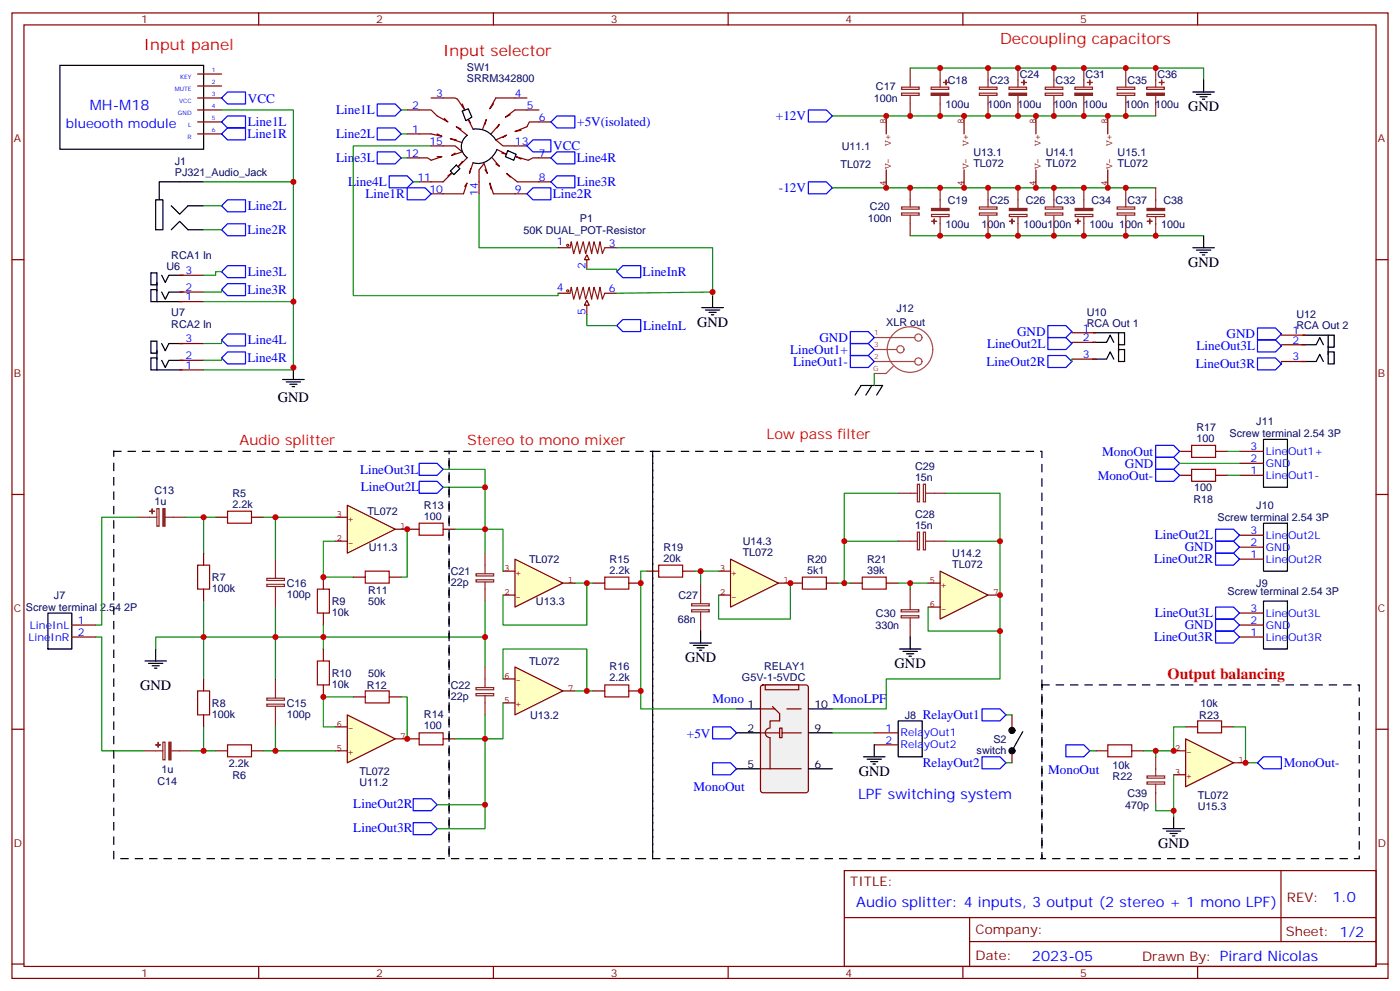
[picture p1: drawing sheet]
<svg xmlns="http://www.w3.org/2000/svg" width="412mm" height="292mm" viewBox="0 0 412 292" stroke-linecap="round" stroke-linejoin="round" font-family="sans-serif">
<g fill="none" stroke="#870000" stroke-width=".35">
<path d="M3.5 3.8h405.4v284.3h-405.4zM7.1 7.3h398.2v277.3h-398.2zM76.2 3.8v3.5M145.3 3.8v3.5M214.5 3.8v3.5M283.6 3.8v3.5M352.8 3.8v3.5M58.2 35.9h7.1M58.2 32.4h7.1M58.2 28.9h7.1M58.2 39.4h7.1M58.2 21.8h7.1"/>
<path d="M58.2 25.3h7.1M119.9 32.4h7.1l1.8 1.7 3.1 1.8-1-1M119.9 39.4h7.1l3.2 .7-1.4-.7M127 28.9h7.1l.7 .3 2.1 3.2-.7-1.8M135.8 38l-1.4-.7 3.2 2.5M138.6 36.3l-.7-1.1 1.4 2.8M142.9 36.6l.3-1.4-1 2.8M146.4 37.7l.7-1.1-2.5 2.8M155.2 28.9h-9.2l-1.7 3.1 1-1.4M158.7 32.4h-7l-2.8 2.1 1.4-.7M162.3 35.9h-6.4l-.7 1.4-3.5 1.4 1.8-.3M127 43h7.1l2.1 1.7-3.2 1.1 1.1-.7"/>
<path d="M128.8 46.1h1.4l-3.2 1.1-1.1-.7h-6M131.9 51.8l1.1-.7-2.5 2.5h-7M134.4 41.2l-1.8-.3 3.2 1M136.9 55l.7-1.1-1.1 3.2h-9.5M137.6 46.5l-2.5 2.5 1.1-1.4M139.3 47.9l-1 3.2 .3-1.4M142.5 48.3l-1.4 1.7v7.1M142.5 47.9l1.1 3.2-.7-1.1M144.6 55.7l-.3-1.8 1 3.2h9.9M145 46.5l2.1 2.5-1.1-.7M146.4 44l2.8 1.4-1.4-.3M148.2 40.5l1-.7-3.2 1.4 2.2 1.8h7"/>
<path d="M150.3 52.1l-1.1-1 3.2 2.5h9.9M162.3 46.5h-5.3l-1.4 .7-3.6-1.1 1.5 .7M3.5 76.5h3.6M164.4 73h3.5M172.9 75.1l.7 1.4h-1.4zM172.9 76.5v2.8M178.2 73h3.5M405.3 76.5h3.6M52.9 88.8h7.1M52.9 86h7.1M52.9 81.1h7.1M164.4 86.4h3.5"/>
<path d="M172.9 88.5l.7 1.4h-1.4zM172.9 89.9v2.8M178.2 86.4h3.5M52.9 108.9h7.1M52.9 106.1h7.1M52.9 101.2h7.1M3.5 145.6h3.6M63.5 152.3h3.5M74.1 152.3h3.5M405.3 145.6h3.6M21.2 184.1h7M21.2 187.6h7"/>
<path d="M3.5 214.8h3.6M405.3 214.8h3.6M63.5 221.1h3.5M74.1 221.1h3.5M248.7 256.4h156.6v28.2h-156.6zM377.3 256.4v20.9M248.7 270.2h156.5M285.6 277.3h119.6M285.6 270.2v14.2M3.5 283.9h3.6M76.2 284.6v3.5M145.3 284.6v3.5"/>
<path d="M214.5 284.6v3.5M283.6 284.6v3.5M352.8 284.6v3.5M405.3 283.9h3.6"/>
</g>
<g fill="none" stroke="#000" stroke-width=".35">
<path d="M17.6 19.3h42.4v24.6h-42.4zM136.2 32.7l1.7-.7 1.1 2.5-1.8 1.1zM137.6 39.8a4 4 0 0 0 0 6.7M139.3 38a6.7 6.7 0 0 1 6.7 3.2M45.9 58.8h2.1v8.9h-2.1zM60 53.6h-13.1v5.2M134.4 48.6l1.1 1.1-1.8 1.7-1.1-1zM146.4 44a6 6 0 0 1-7.1 3.9M149.6 44.4l2.4 1-.7 1.8-2.4-1.1zM50.4 67.7l2.5-2.5 2.5 2.5h4.6M50.4 60.6l2.5 2.5 2.5-2.5h4.6M44.4 80.4h1.8v3.5h-1.8z"/>
<path d="M44.4 85.3h1.8v3.5h-1.8zM46.2 83.2v2.5M46.2 88.8h7.4M47.6 81.1l1.1 2.1 1-2.1h4.3M47.6 86l1.1 2.1 1-2.1h4.3M206.7 90.6h6.4M207.8 91.3h4.2M208.8 92h2.2M209.5 92.7h.8M209.9 87.1v3.5M44.4 100.5h1.8v3.5h-1.8zM44.4 105.4h1.8v3.5h-1.8z"/>
<path d="M46.2 103.3v2.5M46.2 108.9h7.4M47.6 101.2l1.1 2.1 1-2.1h4.3M47.6 106.1l1.1 2.1 1-2.1h4.3M83.3 111.8h6.3M84.3 112.5h4.2M85.4 113.2h2.1M86.1 113.9h.7M86.4 108.2v3.6M14.1 180.6h7.1v10.5h-7.1z"/>
</g>
<g fill="none" stroke="#00f" stroke-width=".35">
<path d="M65.3 28.9l1.7-1.8h5.3v3.5h-5.3zM65.3 35.9l1.7-1.8h5.3v3.6h-5.3zM65.3 39.4l1.7-1.7h5.3v3.5h-5.3zM111.1 37.7h5.3l1.8 1.7-1.8 1.8h-5.3zM111.1 30.6h5.3l1.8 1.8-1.8 1.7h-5.3zM162.3 35.9l1.7-1.8h5.3v3.6h-5.3zM111.1 44.7h5.3l1.8 1.8-1.8 1.8h-5.3zM114.7 51.8h5.2l1.8 1.8-1.8 1.7h-5.2zM119.9 55.3h5.3l1.8 1.8-1.8 1.7h-5.3zM155.2 57.1l1.8-1.8h5.3v3.5h-5.3zM155.2 43l1.8-1.8h5.3v3.5h-5.3zM162.3 53.6l1.7-1.8h5.3v3.5h-5.3z"/>
<path d="M162.3 46.5l1.7-1.8h5.3v3.6h-5.3zM65.3 60.6l1.7-1.8h5.3v3.6h-5.3zM65.3 67.7l1.7-1.8h5.3v3.5h-5.3zM65.3 80l1.7-1.8h5.3v3.6h-5.3zM65.3 85.3l1.7-1.8h5.3v3.6h-5.3zM181.7 80l1.7-1.8h5.3v3.6h-5.3zM181.7 95.9l1.7-1.8h5.3v3.5h-5.3zM65.3 100.1l1.7-1.7h5.3v3.5h-5.3zM65.3 105.4l1.7-1.8h5.3v3.6h-5.3z"/>
</g>
<g fill="none" stroke="#008700" stroke-width=".35">
<path d="M65.3 32.4h21.1v76.5h-26.4M118.2 32.4h1.7M118.2 39.4h1.7M60 53.6h26.4M118.2 46.5h1.7M121.7 53.6h1.8M127 43h-22.9v44.1h60.3v-.7M141.1 57.1v15.9h23.3M60 60.6h5.3M60 67.7h5.3M172.9 79.3h8.8v.7M181.7 73h28.2v14.1"/>
<path d="M60 88.8h26.4M65.3 80h-1.8v1.1h-3.5M65.3 85.3v.7h-5.3M172.9 92.7v3.2h8.8M209.9 86l-28.2 .4M65.3 100.1v1.1h-5.3M65.3 105.4v.7h-5.3"/>
</g>
<g fill="none" stroke="#930" stroke-width=".35">
<path d="M167.9 73l.4-1.8 .7 3.5 1-3.5 .7 3.5 1.1-3.5 .7 3.5 1.1-3.5 .7 3.5 .7-3.5 1 3.5 .7-3.5 .7 3.5 .8-1.7M167.9 86.4l.4-1.8 .7 3.5 1-3.5 .7 3.5 1.1-3.5 .7 3.5 1.1-3.5 .7 3.5 .7-3.5 1 3.5 .7-3.5 .7 3.5 .8-1.7"/>
<circle cx="167.2" cy="72.2" r=".31"/>
<circle cx="167.2" cy="85.7" r=".31"/>
</g>
<path d="M40.6 152.3h5.6M46.2 149.8h.6v5.2h-.6zM48.7 152.3h6M48 218.6h.6v5.2h-.6zM42.3 221.1h5.7M50.4 221.1h6" fill="none" stroke="#8c2424" stroke-width=".35"/>
<g fill="#8c2424" stroke="#8c2424" stroke-width=".35">
<path d="M48 149.8h.6v5.2h-.6z"/>
<path d="M44.8 149.9v1.4z"/>
<path d="M44.1 150.6h1.4z"/>
<path d="M49.7 218.6h.7v5.2h-.7z"/>
<path d="M46.6 218.7v1.4z"/>
<path d="M45.9 219.4h1.4z"/>
</g>
<path d="M67 150.6h7.1v3.5h-7.1zM67 219.4h7.1v3.5h-7.1z" fill="none" stroke="#a10000" stroke-width=".35"/>
<path d="M261.1 34.1v5.3M261.1 50v5.3" fill="none" stroke="#850000" stroke-width=".35"/>
<path d="M102.3 210.5l14.1 7.1-14.1 7z" fill="#ffffc2" stroke="#850000" stroke-width=".35"/>
<path d="M98.8 214.1h3.5M116.4 217.6h3.5M98.8 221.1h3.5" fill="none" stroke="#850000" stroke-width=".35"/>
<path d="M102.3 148.8l14.1 7.1-14.1 7z" fill="#ffffc2" stroke="#850000" stroke-width=".35"/>
<path d="M284 34.1v5.3M284 50v5.3M98.8 159.4h3.5M98.8 152.3h3.5M116.4 155.9h3.5" fill="none" stroke="#850000" stroke-width=".35"/>
<path d="M123.5 154.1h7v3.5h-7zM58.2 166.4h3.5v7.1h-3.5zM93.5 173.5h3.5v7.1h-3.5zM107.6 168.2h7.1v3.5h-7.1zM93.5 194.7h3.5v7h-3.5zM58.2 203.5h3.5v7h-3.5zM107.6 203.5h7.1v3.5h-7.1zM123.5 215.8h7v3.6h-7z" fill="none" stroke="#a10000" stroke-width=".35"/>
<g fill="none" stroke="#870000" stroke-width=".35">
<path d="M315.7 98h7.1M377.5 98.7h7M315.7 100.8h7.1M315.7 105.8h7.1M377.5 101.5h7M377.5 106.5h7M365.1 140h7.1M365.1 136.5h7.1M365.1 132.9h7.1M119.9 155.9h3.6M130.5 155.9h3.6M365.1 157.6h7.1"/>
<path d="M60 162.9v3.5M60 173.5v3.5M95.2 170v3.5M104.1 170h3.5M114.7 170h3.5M365.1 164.7h7.1M365.1 161.1h7.1M60 200v3.5M95.2 180.6v3.5M95.2 191.1v3.6M365.1 187.6h7.1M365.1 184.1h7.1"/>
<path d="M365.1 180.6h7.1M60 210.5v3.6M95.2 201.7v3.5M104.1 205.2h3.5M114.7 205.2h3.5M119.9 217.6h3.6M130.5 217.6h3.6M257.5 215.8h7.1M257.5 219.4h7.1"/>
</g>
<g fill="none" stroke="#8c2424" stroke-width=".35">
<path d="M265.6 27.4h5.2v.7h-5.2zM265.6 25.7h5.2v.6h-5.2zM268.1 20v5.7M268.1 28.2v5.9M274.3 25.7h5.2v.6h-5.2zM276.9 20v5.7M276.9 28.2v5.9M268.1 55.3v5.7M276.9 55.3v6M265.6 62.7h5.2v.7h-5.2zM265.6 61h5.2v.6h-5.2zM268.1 63.4v6"/>
<path d="M274.4 63.1h5.2v.7h-5.2zM276.9 63.8v5.6M78.6 172.1h5.2v.6h-5.2zM78.6 170.3h5.2v.7h-5.2zM81.1 164.7v5.6M81.1 172.8v6M81.1 200v5.6M78.6 207.4h5.2v.6h-5.2zM78.6 205.6h5.2v.6h-5.2zM81.1 208.1v6"/>
</g>
<g fill="none" stroke="#008700" stroke-width=".35">
<path d="M245.2 34.1h95.2M268.1 20h86.4v3.6M245.2 55.3h95.2M268.1 69.4h86.4M257.5 110v3.5M315.7 105.8v.7M377.5 106.5v.7M40.6 152.3h-10.6v31.8h-1.8M54.7 152.3h8.8M60 152.3v10.6M77.6 152.3h21.2M81.1 152.3v12.4"/>
<path d="M98.8 159.4h-3.6v10.6h8.9M119.9 155.9v14.1h-1.7M60 177v23M81.1 178.8v21.2M28.2 187.6h1.8v33.5h12.3M95.2 187.6h-49.3v3.5M95.2 184.1v7M60 214.1v7M81.1 214.1v7M104.1 205.2h-8.9v8.9h3.6M118.2 205.2h1.7v12.4M56.4 221.1h7.1"/>
<path d="M77.6 221.1h21.2"/>
</g>
<g fill="none" stroke="#000" stroke-width=".35">
<path d="M351.4 27.1h6.3M352.4 27.8h4.3M353.5 28.5h2.1M354.2 29.2h.7M354.5 23.6v3.5M351.4 73h6.3M352.4 73.7h4.3M353.5 74.4h2.1M354.2 75.1h.7M354.5 69.4v3.6M322.1 98h7.4M329.5 98h1.8v3.5h-1.8z"/>
<path d="M383.8 98.7h7.4M391.2 98.7h1.8v3.5h-1.8zM251.9 116.3l1.7-2.8h6.4l-1.8 2.8M256.8 113.5l-1.7 2.8M321.7 105.8h4.3l1-2.2 1.1 2.2M321.7 100.8h4.3l1-2.1 1.1 2.1M329.5 102.9h1.8v3.6h-1.8zM329.5 101.2v2.4M383.5 106.5h4.2l1.1-2.1 1 2.1M383.5 101.5h4.2l1.1-2.1 1 2.1M391.2 103.6h1.8v3.6h-1.8zM391.2 101.9v2.5"/>
<path d="M372.2 129.4h7v14.1h-7zM372.2 154.1h7v14.1h-7zM372.2 177h7v14.1h-7zM42.7 194.7h6.3M43.7 195.4h4.3M44.8 196.1h2.1M45.5 196.8h.7M45.9 191.1v3.6M264.6 212.3h7v10.6h-7z"/>
</g>
<g fill="none" stroke="#00f" stroke-width=".35">
<path d="M238.1 32.4h5.3l1.8 1.7-1.8 1.8h-5.3zM238.1 53.6h5.3l1.8 1.7-1.8 1.8h-5.3zM250.5 97.6h5.3l1.7 1.8-1.7 1.8h-5.3zM308.7 95.9h5.3l1.7 1.7-1.7 1.8h-5.3zM308.7 99.4h5.3l1.7 1.8-1.7 1.7h-5.3zM370.4 96.6h5.3l1.8 1.8-1.8 1.7h-5.3zM250.5 101.2h5.3l1.7 1.7-1.7 1.8h-5.3zM250.5 104.7h5.3l1.7 1.8-1.7 1.7h-5.3zM308.7 104.7h5.3l1.7 1.8-1.7 1.7h-5.3zM370.4 105.4h5.3l1.8 1.8-1.8 1.7h-5.3zM370.4 100.1h5.3l1.8 1.8-1.8 1.7h-5.3zM123.5 136.5h5.3l1.7 1.7-1.7 1.8h-5.3z"/>
<path d="M123.5 141.7h5.3l1.7 1.8-1.7 1.8h-5.3zM358.1 155.9h5.3l1.7 1.7-1.7 1.8h-5.3zM358.1 159.4h5.3l1.7 1.7-1.7 1.8h-5.3zM358.1 162.9h5.3l1.7 1.8-1.7 1.7h-5.3zM358.1 178.8h5.3l1.7 1.8-1.7 1.7h-5.3zM358.1 185.8h5.3l1.7 1.8-1.7 1.8h-5.3zM358.1 182.3h5.3l1.7 1.8-1.7 1.7h-5.3zM121.7 235.2h5.3l1.8 1.8-1.8 1.8h-5.3zM121.7 242.3h5.3l1.8 1.8-1.8 1.7h-5.3z"/>
</g>
<g fill="#8c2424" stroke="#8c2424" stroke-width=".35">
<path d="M274.3 27.4h5.2v.7h-5.2z"/>
<path d="M278 24.3h1.4z"/>
<path d="M278.7 23.6v1.4z"/>
<path d="M274.4 61.4h5.2v.6h-5.2z"/>
<path d="M274.5 65.2h1.4z"/>
<path d="M275.2 64.5v1.4z"/>
</g>
<g fill="none" stroke="#a64a4a" stroke-width=".35">
<path d="M257.5 99.4h12M257.5 106.5h12M257.5 102.9h6.7M263.1 107.9l-2.1 2.1h-3.5"/>
<circle cx="270.5" cy="99.4" r="1.06"/>
<circle cx="265.2" cy="102.9" r="1.06"/>
<circle cx="268.1" cy="102.9" r="6.7"/>
<circle cx="270.5" cy="106.5" r="1.06"/>
</g>
<path d="M151.7 196.4l14.1 7.1-14.1 7z" fill="#ffffc2" stroke="#850000" stroke-width=".35"/>
<path d="M148.2 200h3.5M148.2 207h3.5M165.8 203.5h3.5" fill="none" stroke="#850000" stroke-width=".35"/>
<path d="M151.7 164.7l14.1 7-14.1 7.1z" fill="#ffffc2" stroke="#850000" stroke-width=".35"/>
<path d="M148.2 175.3h3.5M148.2 168.2h3.5M165.8 171.7h3.5" fill="none" stroke="#850000" stroke-width=".35"/>
<path d="M178.2 170h7v3.5h-7zM178.2 201.7h7v3.5h-7z" fill="none" stroke="#a10000" stroke-width=".35"/>
<path d="M174.6 171.7h3.6M185.2 171.7h3.5M174.6 203.5h3.6M185.2 203.5h3.5" fill="none" stroke="#870000" stroke-width=".35"/>
<path d="M130.5 138.2h12.4v24.7M130.5 143.5h12.4M134.1 155.9h14.1v12.3M142.9 177v10.6M169.3 171.7h5.3M172.9 171.7v12.4h-24.7v-8.8M95.2 187.6h47.7v8.8M148.2 200v-8.9h24.7v12.4M142.9 210.5v7.1M148.2 207v10.6h-14.1M169.3 203.5h5.3" fill="none" stroke="#008700" stroke-width=".35"/>
<g fill="none" stroke="#8c2424" stroke-width=".35">
<path d="M288.5 27.4h5.2v.7h-5.2zM288.5 25.7h5.2v.6h-5.2zM291 20v5.7M291 28.2v5.9M297.2 25.7h5.2v.6h-5.2zM299.9 20v5.7M299.9 28.2v5.9M291 55.3v5.7M299.9 55.3v6M288.5 62.7h5.2v.7h-5.2zM288.5 61h5.2v.6h-5.2zM291 63.4v6"/>
<path d="M297.3 63.1h5.2v.7h-5.2zM299.9 63.8v5.6M140.2 169h5.2v.6h-5.2zM140.2 170.7h5.2v.7h-5.2zM142.9 162.9v6M142.9 171.4v5.6M142.9 196.4v6M140.2 202.5h5.2v.6h-5.2zM140.2 204.3h5.2v.6h-5.2zM142.9 204.9v5.6"/>
</g>
<g fill="#8c2424" stroke="#8c2424" stroke-width=".35">
<path d="M297.2 27.4h5.2v.7h-5.2z"/>
<path d="M300.9 24.3h1.4z"/>
<path d="M301.6 23.6v1.4z"/>
<path d="M297.3 61.4h5.2v.6h-5.2z"/>
<path d="M297.4 65.2h1.4z"/>
<path d="M298.1 64.5v1.4z"/>
</g>
<path d="M224.2 201.9l.5-.2h12.7l.7 .4v30.7l-.4 .6-13 .1-.6-.5-.1-30.6z" fill="#f0f0f0" stroke="#870000" stroke-width=".35"/>
<path d="M217 208.8h7M217 215.8h7M238.1 208.8h7.1M238.1 215.8h7.1M217 226.4h7M238.1 226.4h7.1" fill="none" stroke="#000" stroke-width=".35"/>
<path d="M225.4 201.7h9.9v1.4h-9.9z" fill="#f0f0f0" stroke="#870000" stroke-width=".35"/>
<g fill="none" stroke="#870000" stroke-width=".35">
<path d="M347.5 132.9h3.5M347.5 140h3.5M358.1 132.9h3.5M358.1 140h3.5M190.5 168.2h3.5M201.1 168.2h3.5M224 215.8h5.7v-1.4h.7v1.4M224 208.8h4.2M226.7 214.4a1.41 1.41 0 0 0-1.3 1.5 1.41 1.41 0 0 0 1.4 1.3v9.2M227.5 208.1l2.2 2.1v2.1h-2.9v2.1M229.7 215.8v1.4h.7v-1.4h5.6M231.8 208.8h4.2"/>
<path d="M298.1 210.5v4.3M224 226.4h12M298.1 221.1v3.5"/>
</g>
<g fill="none" stroke="#000" stroke-width=".35">
<path d="M257.5 219.4v3.5M298.1 214.4v1.4l.3-.3v-1.1l.4 .4v.7l-1.1 .3v-1.4l-.3 .4 .3 .7M301.3 215.5l-3.2 5.6 .3-.3v.3l-1 .4 1 .3v-.3l-1-.4 .3-.3 1.1 .7v-.7l-1.1-.4M254.4 222.9h6.3M255.4 223.6h4.2M256.5 224.3h2.1M257.2 225h.7"/>
<circle cx="298.1" cy="215.1" r=".88"/>
<circle cx="298.1" cy="221.1" r=".88"/>
</g>
<path d="M340.4 131.2h5.3l1.8 1.7-1.8 1.8h-5.3zM209.9 214.1h5.3l1.8 1.7-1.8 1.8h-5.3zM289.3 208.8h5.3l1.7 1.7-1.7 1.8h-5.3zM209.9 224.6h5.3l1.8 1.8-1.8 1.8h-5.3zM289.3 222.9h5.3l1.7 1.7-1.7 1.8h-5.3z" fill="none" stroke="#00f" stroke-width=".35"/>
<path d="M361.6 140h3.5M361.6 132.9h3.5M245.2 215.8h12.3M296.3 210.5h1.8M296.3 224.6h1.8" fill="none" stroke="#008700" stroke-width=".35"/>
<path d="M351 131.2h7.1v3.5h-7.1zM351 138.2h7.1v3.5h-7.1zM194 166.4h7.1v3.6h-7.1z" fill="none" stroke="#a10000" stroke-width=".35"/>
<path d="M305.2 34.1v5.3M305.2 50v5.3" fill="none" stroke="#850000" stroke-width=".35"/>
<path d="M276.9 168.2l14.1 7.1-14.1 7z" fill="#ffffc2" stroke="#850000" stroke-width=".35"/>
<path d="M273.4 171.7h3.5M273.4 178.8h3.5M291 175.3h3.6" fill="none" stroke="#850000" stroke-width=".35"/>
<path d="M215.2 164.7l14.1 7-14.1 7.1z" fill="#ffffc2" stroke="#850000" stroke-width=".35"/>
<path d="M326.3 34.1v5.3M326.3 50v5.3M211.7 175.3h3.5M211.7 168.2h3.5M229.3 171.7h3.5" fill="none" stroke="#850000" stroke-width=".35"/>
<path d="M264.6 159.4h-15.9v12.3M264.6 145.3h-15.9v14.1M278.7 159.4h15.9v26.4h-21.2v-7M278.7 145.3h15.9v14.1M204.6 168.2h7.1M206.4 168.2v3.5M232.8 171.7v10.6h-21.1v-7M246.9 171.7h3.6M264.6 171.7h8.8M268.1 171.7v1.8M142.9 217.6v19.4h-14.1M142.9 237v7.1h-14.1" fill="none" stroke="#008700" stroke-width=".35"/>
<g fill="none" stroke="#8c2424" stroke-width=".35">
<path d="M264.6 159.4h5.6M264.6 145.3h5.6M270.2 156.7h.7v5.2h-.7zM270.2 142.6h.7v5.2h-.7zM272 156.7h.6v5.2h-.6zM272 142.6h.6v5.2h-.6zM272.7 159.4h6M272.7 145.3h6M203.7 177.8h5.2v.6h-5.2zM203.7 179.6h5.2v.6h-5.2zM206.4 171.7v6M265.5 179.6h5.2v.6h-5.2z"/>
<path d="M268.1 173.5v6M206.4 180.2v5.6M265.5 181.3h5.2v.7h-5.2zM268.1 182v5.6"/>
</g>
<path d="M203.2 189.4h6.3M204.3 190.1h4.2M205.3 190.8h2.1M206 191.5h.7M206.4 185.8v3.6M264.9 191.1h6.4M266 191.8h4.2M267.1 192.5h2.1M267.8 193.3h.7M268.1 187.6v3.5" fill="none" stroke="#000" stroke-width=".35"/>
<path d="M236.4 170h7v3.5h-7zM254 170h7.1v3.5h-7.1z" fill="none" stroke="#a10000" stroke-width=".35"/>
<path d="M232.8 171.7h3.6M243.4 171.7h3.5M250.5 171.7h3.5M261.1 171.7h3.5" fill="none" stroke="#870000" stroke-width=".35"/>
<path d="M33.5 132.9h98.8v120h-98.8zM132.3 132.9h60v120h-60zM192.3 132.9h114.6v120h-114.6z" fill="none" stroke="#000" stroke-width=".35" stroke-dasharray="2.1 2.1"/>
<path d="M349.2 217.6l14.2 7-14.2 7.1z" fill="#ffffc2" stroke="#850000" stroke-width=".35"/>
<path d="M345.7 221.1h3.5M345.7 228.2h3.5M363.4 224.6h3.5" fill="none" stroke="#850000" stroke-width=".35"/>
<g fill="none" stroke="#8c2424" stroke-width=".35">
<path d="M307.9 27.4h5.2v.7h-5.2zM307.9 25.7h5.2v.6h-5.2zM310.4 20v5.7M310.4 28.2v5.9M316.6 25.7h5.2v.6h-5.2zM319.3 20v5.7M319.3 28.2v5.9M329.1 27.4h5.2v.7h-5.2zM329.1 25.7h5.2v.6h-5.2zM331.6 20v5.7M331.6 28.2v5.9M337.8 25.7h5.2v.6h-5.2z"/>
<path d="M340.4 20v5.7M340.4 28.2v5.9M310.4 55.3v5.7M319.3 55.3v6M331.6 55.3v5.7M340.4 55.3v6M307.9 62.7h5.2v.7h-5.2zM307.9 61h5.2v.6h-5.2zM310.4 63.4v6M316.7 63.1h5.2v.7h-5.2zM319.3 63.8v5.6M329.1 62.7h5.2v.7h-5.2z"/>
<path d="M329.1 61h5.2v.6h-5.2zM331.6 63.4v6M337.9 63.1h5.2v.7h-5.2zM340.4 63.8v5.6M337.9 230.3h5.2v.6h-5.2zM337.9 228.5h5.2v.7h-5.2zM340.4 222.9v5.6M340.4 231v6"/>
</g>
<g fill="#8c2424" stroke="#8c2424" stroke-width=".35">
<path d="M316.6 27.4h5.2v.7h-5.2z"/>
<path d="M320.3 24.3h1.4z"/>
<path d="M321 23.6v1.4z"/>
<path d="M316.7 61.4h5.2v.6h-5.2z"/>
<path d="M316.8 65.2h1.4z"/>
<path d="M317.5 64.5v1.4z"/>
<path d="M337.8 27.4h5.2v.7h-5.2z"/>
<path d="M341.5 24.3h1.4z"/>
<path d="M342.2 23.6v1.4z"/>
<path d="M337.9 61.4h5.2v.6h-5.2z"/>
<path d="M338 65.2h1.4z"/>
<path d="M338.7 64.5v1.4z"/>
</g>
<path d="M347.5 136.5h17.6M190.5 168.2h-1.8v40.6h28.3M294.6 185.8v14.2h-33.5v8.8h-15.9M349.2 214.1h-3.5v7h-8.8M363.4 214.1h3.5v10.5h3.5M321 221.1h1.8M340.4 237v1.8h5.3M340.4 221.1v1.8M345.7 228.2v12.3" fill="none" stroke="#008700" stroke-width=".35"/>
<path d="M340.4 138.2h5.3l1.8 1.8-1.8 1.7h-5.3zM340.4 134.7h5.3l1.8 1.8-1.8 1.7h-5.3zM314 219.4h5.3l1.7 1.7-1.7 1.8h-5.3zM370.4 224.6l1.8-1.7h5.3v3.5h-5.3z" fill="none" stroke="#00f" stroke-width=".35"/>
<path d="M326.3 219.4h7.1v3.5h-7.1zM352.8 212.3h7v3.5h-7z" fill="none" stroke="#a10000" stroke-width=".35"/>
<path d="M349.2 214.1h3.6M359.8 214.1h3.6M322.8 221.1h3.5M333.4 221.1h3.5" fill="none" stroke="#870000" stroke-width=".35"/>
<path d="M342.5 244.1h6.4M343.6 244.8h4.2M344.7 245.5h2.1M345.4 246.2h.7M345.7 240.5v3.6" fill="none" stroke="#000" stroke-width=".35"/>
<path d="M306.9 201.7h93.5v51.2h-93.5z" fill="none" stroke="#000" stroke-width=".35" stroke-dasharray="2.1 2.1"/>
<g fill="#c00">
<circle cx="86.4" cy="53.6" r=".88"/>
<circle cx="81.1" cy="221.1" r=".88"/>
<circle cx="60" cy="221.1" r=".88"/>
<circle cx="95.3" cy="205.2" r=".88"/>
<circle cx="95.3" cy="170" r=".88"/>
<circle cx="60" cy="187.6" r=".88"/>
<circle cx="81.1" cy="187.6" r=".88"/>
<circle cx="95.3" cy="187.6" r=".88"/>
<circle cx="60" cy="152.3" r=".88"/>
<circle cx="81.1" cy="152.3" r=".88"/>
<circle cx="261.1" cy="34.1" r=".88"/>
<circle cx="261.1" cy="55.3" r=".88"/>
<circle cx="119.9" cy="155.9" r=".88"/>
<circle cx="119.9" cy="217.6" r=".88"/>
<circle cx="142.9" cy="155.9" r=".88"/>
<circle cx="142.9" cy="143.5" r=".88"/>
<circle cx="172.9" cy="203.5" r=".88"/>
<circle cx="268.1" cy="34.1" r=".88"/>
<circle cx="276.9" cy="20" r=".88"/>
<circle cx="268.1" cy="55.3" r=".88"/>
<circle cx="276.9" cy="69.4" r=".88"/>
<circle cx="276.9" cy="34.1" r=".88"/>
<circle cx="276.9" cy="55.3" r=".88"/>
<circle cx="299.9" cy="20" r=".88"/>
<circle cx="291" cy="20" r=".88"/>
<circle cx="284" cy="34.1" r=".88"/>
<circle cx="291" cy="34.1" r=".88"/>
<circle cx="291" cy="69.4" r=".88"/>
<circle cx="299.9" cy="69.4" r=".88"/>
<circle cx="284" cy="55.3" r=".88"/>
<circle cx="291" cy="55.3" r=".88"/>
<circle cx="142.9" cy="217.6" r=".88"/>
<circle cx="172.9" cy="171.7" r=".88"/>
<circle cx="86.4" cy="88.8" r=".88"/>
<circle cx="86.4" cy="108.2" r=".88"/>
<circle cx="209.9" cy="86" r=".88"/>
<circle cx="206.4" cy="168.2" r=".88"/>
<circle cx="294.6" cy="159.4" r=".88"/>
<circle cx="294.6" cy="175.3" r=".88"/>
<circle cx="142.9" cy="187.6" r=".88"/>
<circle cx="232.8" cy="171.7" r=".88"/>
<circle cx="268.1" cy="171.7" r=".88"/>
<circle cx="142.9" cy="237" r=".88"/>
<circle cx="319.3" cy="20" r=".88"/>
<circle cx="310.4" cy="20" r=".88"/>
<circle cx="310.4" cy="69.4" r=".88"/>
<circle cx="319.3" cy="69.4" r=".88"/>
<circle cx="331.6" cy="20" r=".88"/>
<circle cx="340.4" cy="20" r=".88"/>
<circle cx="331.6" cy="69.4" r=".88"/>
<circle cx="340.4" cy="69.4" r=".88"/>
<circle cx="299.9" cy="34.1" r=".88"/>
<circle cx="305.2" cy="34.1" r=".88"/>
<circle cx="326.3" cy="34.1" r=".88"/>
<circle cx="319.3" cy="34.1" r=".88"/>
<circle cx="310.4" cy="34.1" r=".88"/>
<circle cx="331.6" cy="34.1" r=".88"/>
<circle cx="299.9" cy="55.3" r=".88"/>
<circle cx="305.2" cy="55.3" r=".88"/>
<circle cx="326.3" cy="55.3" r=".88"/>
<circle cx="310.4" cy="55.3" r=".88"/>
<circle cx="319.3" cy="55.3" r=".88"/>
<circle cx="331.6" cy="55.3" r=".88"/>
<circle cx="248.7" cy="171.7" r=".88"/>
<circle cx="248.7" cy="159.4" r=".88"/>
<circle cx="188.7" cy="171.7" r=".88"/>
<circle cx="188.7" cy="203.5" r=".88"/>
<circle cx="294.6" cy="185.8" r=".88"/>
<circle cx="345.7" cy="221.1" r=".88"/>
<circle cx="340.4" cy="221.1" r=".88"/>
<circle cx="345.7" cy="238.8" r=".88"/>
<circle cx="366.9" cy="224.6" r=".88"/>
</g>
<g font-size="4.6" fill="#f00">
<text x="42.3" y="14.7">Input panel</text>
<text x="130.5" y="16.5">Input selector</text>
<text x="294.6" y="13">Decoupling capacitors</text>
<text x="344" y="200">Output balancing</text>
</g>
<g font-size="4.2" fill="#00f">
<text x="26.5" y="32.4">MH-M18</text>
<text x="252.7" y="235.2">LPF switching system</text>
<text x="252.2" y="267">Audio splitter: 4 inputs, 3 output (2 stereo + 1 mono LPF)</text>
<text x="392.5" y="265.7">1.0</text>
<text x="304" y="283">2023-05</text>
</g>
<g font-size="4.2">
<text x="350" y="32.7">GND</text>
<text x="350" y="78.6">GND</text>
<text x="205.3" y="96.2">GND</text>
<text x="81.8" y="118.5">GND</text>
<text x="201.8" y="195">GND</text>
<text x="263.5" y="196.8">GND</text>
<text x="41.3" y="203.2">GND</text>
<text x="253" y="228.5">GND</text>
<text x="341.1" y="249.7">GND</text>
</g>
<g font-size="4.2" fill="#f00">
<text x="70.6" y="131.2">Audio splitter</text>
<text x="137.6" y="131.2">Stereo to mono mixer</text>
<text x="225.8" y="129.4">Low pass filter</text>
</g>
<g font-size="3.9" fill="#00f">
<text x="73" y="30.3">VCC</text>
<text x="99" y="33.6">Line1L</text>
<text x="228.6" y="35.4">+12V</text>
<text x="19.4" y="37.7">blueooth module</text>
<text x="72.9" y="40.8">Line1R</text>
<text x="73" y="37.2">Line1L</text>
<text x="99" y="40.7">Line2L</text>
<text x="170" y="37.1">+5V(isolated)</text>
<text x="99" y="47.7">Line3L</text>
<text x="163" y="44.3">VCC</text>
<text x="169.9" y="47.8">Line4R</text>
<text x="102.5" y="54.8">Line4L</text>
<text x="107.6" y="58.3">Line1R</text>
<text x="162.8" y="58.4">Line2R</text>
<text x="169.9" y="54.9">Line3R</text>
<text x="229.5" y="56.6">-12V</text>
<text x="73" y="61.9">Line2L</text>
<text x="72.9" y="69">Line2R</text>
<text x="73" y="81.3">Line3L</text>
<text x="189.3" y="81.4">LineInR</text>
<text x="72.9" y="86.6">Line3R</text>
<text x="73" y="101.4">Line4L</text>
<text x="189.4" y="97.3">LineInL</text>
<text x="241.4" y="100.7">GND</text>
<text x="299.6" y="98.9">GND</text>
<text x="361.3" y="99.6">GND</text>
<text x="72.9" y="106.7">Line4R</text>
<text x="232.7" y="104.2">LineOut1+</text>
<text x="233.6" y="107.7">LineOut1-</text>
<text x="290.6" y="107.7">LineOut2R</text>
<text x="290.7" y="102.4">LineOut2L</text>
<text x="352.5" y="103.1">LineOut3L</text>
<text x="352.3" y="108.4">LineOut3R</text>
<text x="324.6" y="134.2">MonoOut</text>
<text x="331.3" y="137.7">GND</text>
<text x="106" y="139.5">LineOut3L</text>
<text x="323.3" y="141.2">MonoOut-</text>
<text x="106.3" y="144.7">LineOut2L</text>
<text x="340.1" y="158.9">LineOut2L</text>
<text x="339.9" y="165.9">LineOut2R</text>
<text x="349" y="162.4">GND</text>
<text x="340.1" y="181.8">LineOut3L</text>
<text x="349" y="185.3">GND</text>
<text x="339.9" y="188.9">LineOut3R</text>
<text x="209.9" y="207">Mono</text>
<text x="245.2" y="207">MonoLPF</text>
<text x="271.8" y="211.9">RelayOut1</text>
<text x="202.3" y="217.2">+5V</text>
<text x="271.8" y="226">RelayOut2</text>
<text x="308.8" y="228">MonoOut</text>
<text x="378.2" y="226">MonoOut-</text>
<text x="204.3" y="233">MonoOut</text>
<text x="104.1" y="238.1">LineOut2R</text>
<text x="104.1" y="245.1">LineOut3R</text>
</g>
<g font-size="3.9" fill="#800">
<text x="250.5" y="261">TITLE:</text>
<text x="379.1" y="265.7">REV:</text>
<text x="287.4" y="275.2">Company:</text>
<text x="378.7" y="275.8">Sheet: 1/2</text>
<text x="287.4" y="282.9">Date:</text>
<text x="336.4" y="282.9">Drawn By: Pirard Nicolas</text>
</g>
<g font-size="3.2" fill="#800">
<text x="41.6" y="6.8">1</text>
<text x="110.8" y="6.8">2</text>
<text x="179.9" y="6.8">3</text>
<text x="249.1" y="6.8">4</text>
<text x="318.2" y="6.8">5</text>
<text x="4.1" y="41.9">A</text>
<text x="405.9" y="41.9">A</text>
<text x="4.1" y="111.1">B</text>
<text x="405.9" y="111.1">B</text>
<text x="4.1" y="180.2">C</text>
<text x="405.9" y="180.2">C</text>
<text x="4.1" y="249.3">D</text>
<text x="405.9" y="249.3">D</text>
<text x="41.6" y="287.6">1</text>
<text x="110.8" y="287.6">2</text>
<text x="179.9" y="287.6">3</text>
<text x="249.1" y="287.6">4</text>
<text x="318.2" y="287.6">5</text>
</g>
<g font-size="3.2" fill="#000080">
<text x="137.5" y="21">SW1</text>
<text x="300.4" y="22.9">C24</text>
<text x="319.8" y="22.9">C31</text>
<text x="340.9" y="22.9">C36</text>
<text x="137.5" y="24.2">SRRM342800</text>
<text x="258" y="26.5">C17</text>
<text x="279.2" y="24.7">C18</text>
<text x="291.5" y="24.7">C23</text>
<text x="311" y="24.7">C32</text>
<text x="332.1" y="24.7">C35</text>
<text x="257.4" y="30">100n</text>
<text x="278.6" y="31.8">100u</text>
<text x="290.9" y="31.8">100n 100u</text>
<text x="310.3" y="31.8">100n 100u</text>
<text x="331.5" y="31.8">100n 100u</text>
<text x="248" y="44.1">U11.1</text>
<text x="286.7" y="45.9">U13.1</text>
<text x="308.1" y="45.9">U14.1</text>
<text x="329.2" y="45.9">U15.1</text>
<text x="51.5" y="51.8">PJ321_Audio_Jack</text>
<text x="51.5" y="48.6">J1</text>
<text x="247.6" y="49.4">TL072</text>
<text x="286.7" y="49.1">TL072</text>
<text x="308.1" y="49.1">TL072</text>
<text x="329.2" y="49.1">TL072</text>
<text x="279.2" y="60">C19</text>
<text x="291.5" y="60">C25</text>
<text x="302.1" y="60">C26</text>
<text x="311" y="60">C33</text>
<text x="321.5" y="60">C34</text>
<text x="332.1" y="60">C37</text>
<text x="342.7" y="60">C38</text>
<text x="170.8" y="65.3">P1</text>
<text x="255.6" y="65.3">100n</text>
<text x="256.3" y="61.8">C20</text>
<text x="154.2" y="68.8">50K DUAL_POT-Resistor</text>
<text x="278.6" y="67">100u</text>
<text x="289.1" y="67">100n</text>
<text x="301.5" y="67">100u100n</text>
<text x="320.9" y="67">100u 100n</text>
<text x="342.1" y="67">100u</text>
<text x="50.4" y="76.4">RCA1 In</text>
<text x="49" y="79.4">U6</text>
<text x="50.4" y="93.1">U7</text>
<text x="261.1" y="95.9">XLR out</text>
<text x="264.1" y="91.9">J12</text>
<text x="320.1" y="93.1">U10</text>
<text x="381.9" y="93.8">U12</text>
<text x="50.4" y="96.5">RCA2 In</text>
<text x="320.1" y="96.2">RCA Out 1</text>
<text x="381.9" y="96.9">RCA Out 2</text>
<text x="370.1" y="125.2">J11</text>
<text x="352.4" y="130.1">100</text>
<text x="352.4" y="126.9">R17</text>
<text x="362.2" y="128.8">Screw terminal 2.54 3P</text>
<text x="269.5" y="141.6">15n</text>
<text x="269.5" y="138.4">C29</text>
<text x="45.5" y="148.7">1u</text>
<text x="45.5" y="145.6">C13</text>
<text x="68.4" y="149.5">2.2k</text>
<text x="68.4" y="146.3">R5</text>
<text x="124.9" y="149.9">R13</text>
<text x="351.5" y="148.2">R18</text>
<text x="351.8" y="144.7">100</text>
<text x="370.1" y="149.9">J10</text>
<text x="108.2" y="151.7">TL072</text>
<text x="124.9" y="153">100</text>
<text x="269.5" y="155.7">15n</text>
<text x="269.5" y="152.5">C28</text>
<text x="358.6" y="153.5">Screw terminal 2.54 3P</text>
<text x="218.8" y="160.4">U14.3</text>
<text x="108.6" y="162.3">U11.3</text>
<text x="155.8" y="165.8">TL072</text>
<text x="179.6" y="165.7">R15</text>
<text x="195.5" y="165.4">20k</text>
<text x="195.5" y="162.2">R19</text>
<text x="218.8" y="163.6">TL072</text>
<text x="237.8" y="165.7">R20</text>
<text x="255.4" y="165.7">R21</text>
<text x="280.5" y="167.1">TL072</text>
<text x="280.5" y="164">U14.2</text>
<text x="62.4" y="171.1">R7</text>
<text x="84.5" y="172.9">C16</text>
<text x="132.8" y="172.5">22p</text>
<text x="132.8" y="169.4">C21</text>
<text x="179.6" y="168.9">2.2k</text>
<text x="237.8" y="168.9">5k1</text>
<text x="255.4" y="168.9">39k</text>
<text x="370.1" y="172.8">J9</text>
<text x="7.6" y="179.9">Screw terminal 2.54 2P</text>
<text x="15.9" y="176.4">J7</text>
<text x="62.4" y="174.3">100k</text>
<text x="84.5" y="176.1">100p</text>
<text x="97.7" y="178.2">R9</text>
<text x="108.5" y="178.2">50k</text>
<text x="108.5" y="175">R11</text>
<text x="157.9" y="178.2">U13.3</text>
<text x="199.8" y="176.4">C27</text>
<text x="361.6" y="175.3">Screw terminal 2.54 3P</text>
<text x="97.7" y="181.4">10k</text>
<text x="199.6" y="183.5">68n</text>
<text x="257.9" y="185.2">330n</text>
<text x="258" y="181.7">C30</text>
<text x="155.8" y="195.8">TL072</text>
<text x="179.6" y="197.4">R16</text>
<text x="225.1" y="197.4">RELAY1</text>
<text x="97.7" y="202.6">10k</text>
<text x="97.7" y="199.3">R10</text>
<text x="108.1" y="202.9">R12</text>
<text x="108.5" y="199.3">50k</text>
<text x="132.8" y="202.9">C22</text>
<text x="179.6" y="200.7">2.2k</text>
<text x="218.6" y="200.7">G5V-1-5VDC</text>
<text x="62.4" y="208.1">R8</text>
<text x="84.5" y="208.1">C15</text>
<text x="132.8" y="206.1">22p</text>
<text x="353.6" y="208.3">10k</text>
<text x="62.4" y="211.4">100k</text>
<text x="84.5" y="211.4">100p</text>
<text x="124.9" y="214.8">100</text>
<text x="124.9" y="211.6">R14</text>
<text x="156.1" y="211.7">U13.2</text>
<text x="266.5" y="211.7">J8</text>
<text x="353.3" y="211.9">R23</text>
<text x="287.7" y="221.9">switch</text>
<text x="292.6" y="218.7">S2</text>
<text x="47.6" y="227.5">1u</text>
<text x="67.4" y="225.8">2.2k</text>
<text x="327.7" y="226.4">10k</text>
<text x="46.4" y="231.1">C14</text>
<text x="68.4" y="229.3">R6</text>
<text x="105.9" y="228.2">TL072</text>
<text x="105.9" y="231.4">U11.2</text>
<text x="327.7" y="229.6">R22</text>
<text x="331.5" y="238.1">470p</text>
<text x="332.1" y="234.6">C39</text>
<text x="352.8" y="235.2">TL072</text>
<text x="352.8" y="238.5">U15.3</text>
</g>
<g font-size="3.2" fill="#00f">
<text x="128.5" y="28.5">3</text>
<text x="151.7" y="28.5">4</text>
<text x="121.5" y="32">2</text>
<text x="155.2" y="32">5</text>
<text x="158.7" y="35.6">6</text>
<text x="121.5" y="39.1">1</text>
<text x="119.4" y="46.1">12</text>
<text x="126.5" y="42.6">15</text>
<text x="151.7" y="42.6">13</text>
<text x="158.7" y="46.1">7</text>
<text x="123" y="53.2">11</text>
<text x="158.7" y="53.2">8</text>
<text x="126.5" y="56.7">10</text>
<text x="140.8" y="57.6" transform="rotate(-90 140.8 57.6)">14</text>
<text x="151.7" y="56.7">9</text>
<text x="164" y="72.2">1</text>
<text x="179.3" y="72.6">3</text>
<text x="54.7" y="80.7">3</text>
<text x="172.5" y="79.3" transform="rotate(-90 172.5 79.3)">2</text>
<text x="54.7" y="88.5">1</text>
<text x="54.7" y="85.7">2</text>
<text x="164" y="85.7">4</text>
<text x="179.3" y="86">6</text>
<text x="172.5" y="92.7" transform="rotate(-90 172.5 92.7)">5</text>
<text x="54.7" y="100.8">3</text>
<text x="319" y="97.6">1</text>
<text x="319" y="100.5">2</text>
<text x="380.7" y="98.4">1</text>
<text x="380.7" y="101.2">2</text>
<text x="54.7" y="105.8">2</text>
<text x="319" y="105.4">3</text>
<text x="380.7" y="106.1">3</text>
<text x="54.7" y="108.6">1</text>
<text x="368.4" y="136.1">2</text>
<text x="368.4" y="132.6">3</text>
<text x="372.9" y="137.5">GND</text>
<text x="372.9" y="134">LineOut1+</text>
<text x="368.4" y="139.6">1</text>
<text x="372.9" y="141">LineOut1-</text>
<text x="368.4" y="160.8">2</text>
<text x="368.4" y="157.3">3</text>
<text x="372.9" y="158.7">LineOut2L</text>
<text x="368.4" y="164.3">1</text>
<text x="372.9" y="165.7">LineOut2R</text>
<text x="372.9" y="162.2">GND</text>
<text x="8.8" y="185.1">LineInL</text>
<text x="22.9" y="183.7">1</text>
<text x="368.4" y="183.7">2</text>
<text x="368.4" y="180.2">3</text>
<text x="372.9" y="185.1">GND</text>
<text x="372.9" y="181.6">LineOut3L</text>
<text x="8.4" y="188.7">LineInR</text>
<text x="22.9" y="187.3">2</text>
<text x="368.4" y="187.3">1</text>
<text x="372.9" y="188.7">LineOut3R</text>
<text x="260.8" y="215.5">1</text>
<text x="260.8" y="219">2</text>
<text x="265.3" y="216.9">RelayOut1</text>
<text x="265.3" y="220.4">RelayOut2</text>
</g>
<g font-size="3.2">
<text x="220.2" y="208.4">1</text>
<text x="239.9" y="208.4">10</text>
<text x="220.2" y="215.5">2</text>
<text x="239.9" y="215.5">9</text>
<text x="220.2" y="226.1">5</text>
<text x="239.9" y="226.1">6</text>
</g>
<g font-size="2.8" fill="#840000">
<text x="261" y="36.4" transform="rotate(-90 261 36.4)">8</text>
<text x="284" y="36.4" transform="rotate(-90 284 36.4)">8</text>
<text x="305.1" y="36.4" transform="rotate(-90 305.1 36.4)">8</text>
<text x="326.3" y="36.4" transform="rotate(-90 326.3 36.4)">8</text>
<text x="262.4" y="43" transform="rotate(-90 262.4 43)">V+</text>
<text x="285.3" y="43" transform="rotate(-90 285.3 43)">V+</text>
<text x="306.5" y="43" transform="rotate(-90 306.5 43)">V+</text>
<text x="327.6" y="43" transform="rotate(-90 327.6 43)">V+</text>
<text x="262.4" y="49.8" transform="rotate(-90 262.4 49.8)">V-</text>
<text x="285.3" y="49.8" transform="rotate(-90 285.3 49.8)">V-</text>
<text x="306.5" y="49.8" transform="rotate(-90 306.5 49.8)">V-</text>
<text x="327.6" y="49.8" transform="rotate(-90 327.6 49.8)">V-</text>
<text x="261" y="54.8" transform="rotate(-90 261 54.8)">4</text>
<text x="284" y="54.8" transform="rotate(-90 284 54.8)">4</text>
<text x="305.1" y="54.8" transform="rotate(-90 305.1 54.8)">4</text>
<text x="326.3" y="54.8" transform="rotate(-90 326.3 54.8)">4</text>
<text x="99.1" y="152.3">3</text>
<text x="102.5" y="153.7">+</text>
<text x="117.9" y="155.8">1</text>
<text x="99.1" y="159.3">2</text>
<text x="102.5" y="160.7">-</text>
<text x="148.5" y="168.2">3</text>
<text x="151.9" y="169.5">+</text>
<text x="167.3" y="171.7">1</text>
<text x="212" y="168.2">3</text>
<text x="215.4" y="169.5">+</text>
<text x="230.8" y="171.7">1</text>
<text x="273.8" y="171.7">5</text>
<text x="277.1" y="173.1">+</text>
<text x="148.5" y="175.2">2</text>
<text x="151.9" y="176.6">-</text>
<text x="212" y="175.2">2</text>
<text x="215.4" y="176.6">-</text>
<text x="273.8" y="178.8">6</text>
<text x="292.5" y="175.2">7</text>
<text x="277.1" y="180.1">-</text>
<text x="148.5" y="199.9">6</text>
<text x="151.9" y="201.3">-</text>
<text x="167.3" y="203.4">7</text>
<text x="148.5" y="207">5</text>
<text x="151.9" y="208.3">+</text>
<text x="99.1" y="214">6</text>
<text x="102.5" y="215.4">-</text>
<text x="99.1" y="221.1">5</text>
<text x="117.9" y="217.6">7</text>
<text x="346.1" y="221.1">2</text>
<text x="102.5" y="222.4">+</text>
<text x="349.4" y="222.4">-</text>
<text x="364.8" y="224.6">1</text>
<text x="346.1" y="228.1">3</text>
<text x="349.4" y="229.5">+</text>
</g>
<g font-size="2.1" fill="#a54b4b">
<text x="257.5" y="98.7">1</text>
<text x="257.5" y="105.8">2</text>
<text x="257.5" y="102.2">3</text>
<text x="257.2" y="109.3">G</text>
</g>
<g font-size="1.8" fill="#00f">
<text x="53" y="23.2">KEY</text>
<text x="62.4" y="21.1">1</text>
<text x="51.5" y="26.7">MUTE</text>
<text x="62.4" y="24.6">2</text>
<text x="62.4" y="28.2">3</text>
<text x="52.4" y="33.8">GND</text>
<text x="52.8" y="30.3">VCC</text>
<text x="62.4" y="31.7">4</text>
<text x="62.4" y="35.2">5</text>
<text x="55.2" y="40.9">R</text>
<text x="55.5" y="37.3">L</text>
<text x="62.4" y="38.7">6</text>
</g>
</svg>
